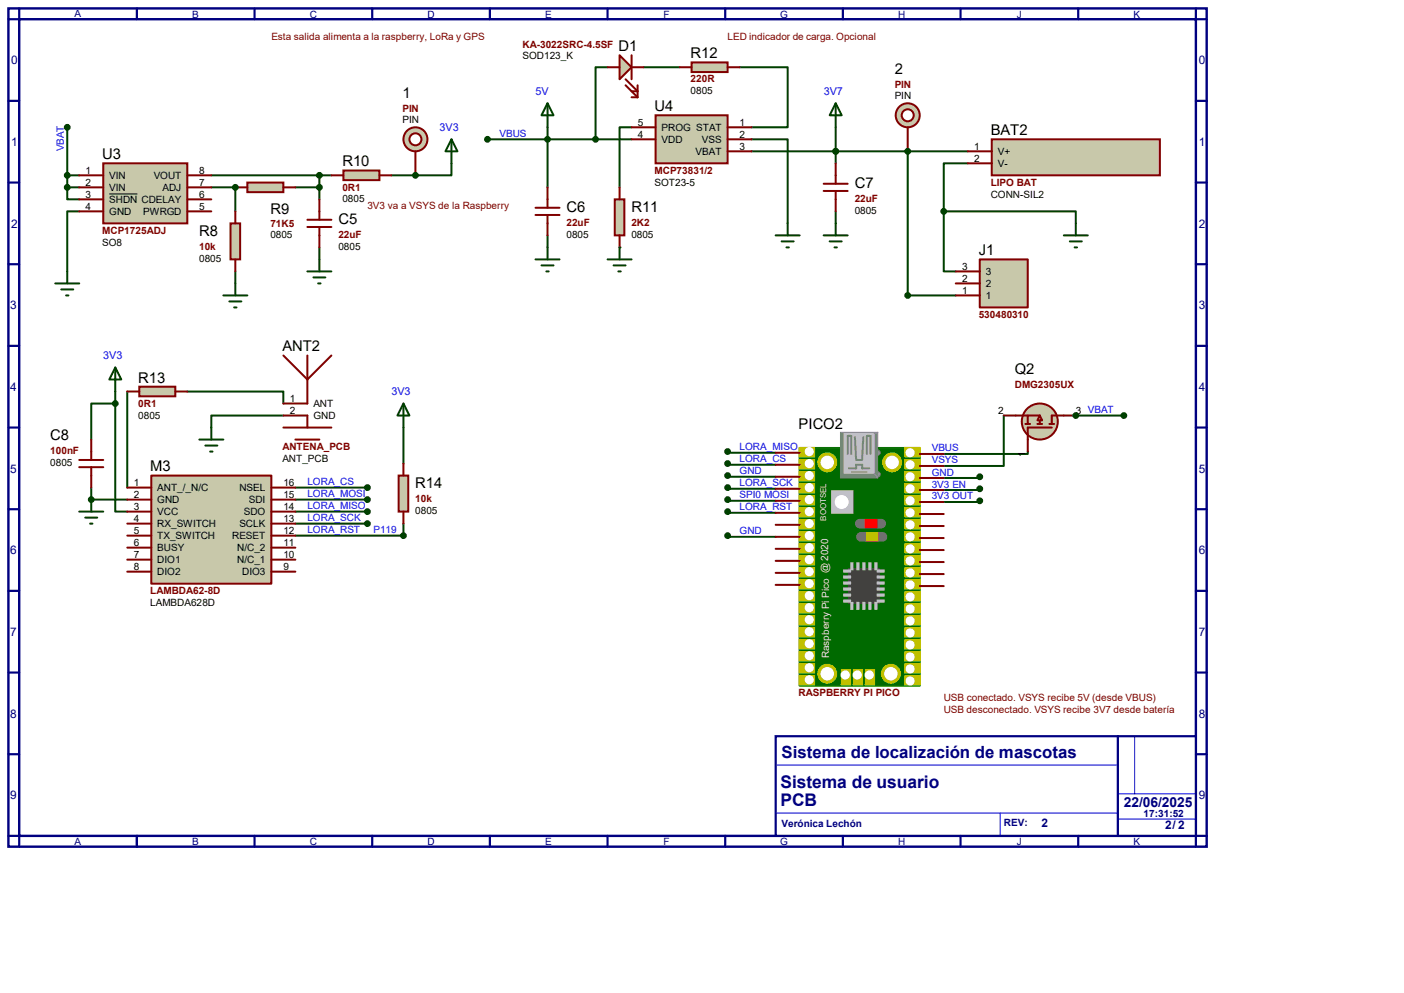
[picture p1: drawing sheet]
<svg xmlns="http://www.w3.org/2000/svg" width="297mm" height="210mm" viewBox="0 0 297 210" stroke-linecap="round" stroke-linejoin="round" font-family="sans-serif">
<path d="M1.8 1.8h253.5v177.3h-253.5zM4.1 4.1h248.9v172.7h-248.9z" fill="none" stroke="#000080" stroke-width=".51"/>
<path d="M4.1 1.8v2.3h-2.3M29 1.8v2.3" fill="none" stroke="#000080" stroke-width=".47"/>
<path d="M164.1 155.7h88.9v21.1h-88.9z" fill="#fff" stroke="#000080" stroke-width=".47"/>
<g fill="none" stroke="#000080" stroke-width=".47">
<path d="M53.8 1.8v2.3M78.7 1.8v2.3M103.6 1.8v2.3M128.5 1.8v2.3M153.4 1.8v2.3M178.3 1.8v2.3M203.2 1.8v2.3M228.1 1.8v2.3M253 1.8v2.3h2.3M1.8 21.3h2.3M1.8 38.6h2.3M253 21.3h2.3"/>
<path d="M253 38.6h2.3M1.8 55.9h2.3M253 55.9h2.3M1.8 73.2h2.3M253 73.2h2.3M1.8 90.4h2.3M253 90.4h2.3M1.8 107.7h2.3M253 107.7h2.3M1.8 125h2.3M253 125h2.3M1.8 142.2h2.3"/>
<path d="M1.8 159.5h2.3M236.5 155.7v21.1M253 142.2h2.3M253 159.5h2.3M1.8 176.8h2.3v2.3M29 176.8v2.3M53.8 176.8v2.3M78.7 176.8v2.3M103.6 176.8v2.3M128.5 176.8v2.3M153.4 176.8v2.3M178.3 176.8v2.3"/>
<path d="M203.2 176.8v2.3M228.1 176.8v2.3M255.3 176.8h-2.3v2.3"/>
</g>
<path d="M240 155.7v12.2M164.1 172h72.4M164.3 161.8h71.9M211.6 172v4.8M236.5 167.9h16.2M236.5 173.2h16.5" fill="none" stroke="#0000c0" stroke-width=".21"/>
<path d="M24.4 85.3v22.9h2.5M24.4 85.3h-5.1v7.7M24.4 82.8v2.5M26.9 82.8v20.3M85.3 90.4v7.6" fill="none" stroke="#004000" stroke-width=".42"/>
<circle cx="19.3" cy="105.7" r=".21" fill="#004000"/>
<g fill="none" stroke="#004000" stroke-width=".42">
<path d="M14.2 39.6v2.6h2.6M14.2 39.6h2.6M16.8 37.1h-2.6v2.5M16.8 44.7h-2.6v12.7M49.8 57.4v2.5M67.6 52.3v2.6M39.6 82.8h20.3v2.5M59.9 87.9h-15.2v2.5M19.3 103.1v2.6h7.6M62.5 105.7h15.2M62.5 103.1h15.2M62.5 108.2h15.2"/>
<path d="M62.5 110.7h15.2"/>
</g>
<circle cx="49.8" cy="39.6" r=".21" fill="#004000"/>
<path d="M44.7 39.6h5.1v5.1M44.7 37.1h25.4M62.5 39.6h5.1M67.6 37.1v5.1M82.8 37.1h5.1" fill="none" stroke="#004000" stroke-width=".42"/>
<circle cx="87.9" cy="37.1" r=".21" fill="#004000"/>
<path d="M204.7 34.5h-5.1v10.2h28v2.5" fill="none" stroke="#004000" stroke-width=".42"/>
<circle cx="192" cy="32" r=".21" fill="#004000"/>
<path d="M128.5 14.2h-2.5v15.3M115.8 26.9v12.7M115.8 29.5h17.8M133.6 26.9h-2.5v12.7M192 32h12.7M115.8 49.8v2.5M207.3 100.8v.3h-7.7M207.3 103.4v.2h-7.7M207.3 105.9v.3h-7.7" fill="none" stroke="#004000" stroke-width=".42"/>
<circle cx="131.1" cy="52.3" r=".21" fill="#004000"/>
<path d="M136.1 14.2h7.7M156.5 14.2h10.1v12.7h-7.6M159 29.5h7.6v17.7M159 32h17.8M176.8 26.9v7.6M176.8 44.7v2.5" fill="none" stroke="#004000" stroke-width=".42"/>
<circle cx="176.8" cy="32" r=".21" fill="#004000"/>
<g fill="none" stroke="#004000" stroke-width=".42">
<path d="M14.2 26.9v10.2M95.5 34.5v2.6h-7.6M103.1 29.5h12.7M176.8 32h15.2M199.6 44.7v12.7h2.6M153.9 98v.3h10.2M153.9 95.5v.3h10.2M212.3 87.9v10.7h-12.7M217.4 95.5v.5h-17.8M227.6 87.9h10.1M153.9 100.6v.2h10.2M153.9 103.1v.3h10.2"/>
<path d="M153.9 105.7v.2h10.2M153.9 108.2v.3h10.2M153.9 113.3v.2h10.2"/>
</g>
<circle cx="227.6" cy="87.9" r=".21" fill="#004000"/>
<path d="M192 32v30.5h10.2M85.3 110.7v2.6h-22.8" fill="none" stroke="#004000" stroke-width=".42"/>
<path d="M32 100.6h25.4v22.8h-25.4z" fill="#c8c8aa" stroke="#800000" stroke-width=".42"/>
<g fill="none" stroke="#800000" stroke-width=".42">
<path d="M26.9 103.1h5.1M26.9 105.7h5.1M26.9 108.2h5.1M26.9 110.7h5.1M26.9 113.3h5.1M26.9 115.8h5.1M26.9 118.4h5.1M57.4 103.1h5.1M57.4 105.7h5.1M57.4 108.2h5.1M57.4 110.7h5.1M57.4 113.3h5.1"/>
<path d="M57.4 115.8h5.1M57.4 118.4h5.1M26.9 120.9h5.1M57.4 120.9h5.1"/>
</g>
<path d="M29.5 81.8h7.6v2h-7.6z" fill="#c8c8aa" stroke="#800000" stroke-width=".42"/>
<path d="M26.9 82.8h2.6M37.1 82.8h2.5" fill="none" stroke="#800000" stroke-width=".42"/>
<path d="M85.3 85.3l1.3 2.6h-2.5zM85.3 85.3v5.1" fill="none" stroke="#004000" stroke-width=".42"/>
<path d="M84.3 100.6h2.1v7.6h-2.1z" fill="#c8c8aa" stroke="#800000" stroke-width=".42"/>
<path d="M59.9 75.2l5.1 5.1 5.1-5.1M65 75.2v10.1h-5.1M16.8 98.8h5M16.8 97.3h5M19.3 93v4.3M19.3 98.8v4.3M59.9 87.9h5.1v2.5M59.9 90.4h10.2M62.5 93h5.1M85.3 98v2.6M85.3 108.2v2.5" fill="none" stroke="#800000" stroke-width=".42"/>
<path d="M24.4 77.7l1.3 2.6h-2.6zM24.4 77.7v5.1M42.2 93h5M43.4 94.2h2.6M44.4 95.5h.6M44.7 90.4v2.6M16.8 108.2h5M18 109.5h2.6M19 110.7h.6M19.3 105.7v2.5" fill="none" stroke="#004000" stroke-width=".42"/>
<g fill="#004000" stroke="#004000" stroke-width=".42">
<circle cx="24.4" cy="85.3" r=".51"/>
<circle cx="19.3" cy="105.7" r=".51"/>
<circle cx="77.7" cy="103.1" r=".51"/>
<circle cx="77.7" cy="105.7" r=".51"/>
<circle cx="77.7" cy="108.2" r=".51"/>
<circle cx="77.7" cy="110.7" r=".51"/>
</g>
<path d="M21.8 34.5h17.8v12.7h-17.8z" fill="#c8c8aa" stroke="#800000" stroke-width=".42"/>
<path d="M16.8 37.1h5M16.8 39.6h5M39.6 37.1h5.1M39.6 39.6h5.1M16.8 42.2h5M16.8 44.7h5M39.6 42.2h5.1M39.6 44.7h5.1M65 48h5.1M65 46.5h5.1M67.6 42.2v4.3M67.6 48v4.3" fill="none" stroke="#800000" stroke-width=".42"/>
<path d="M23.1 41h6" fill="none" stroke="#000" stroke-width=".21"/>
<path d="M72.6 36.1h7.7v2h-7.7z" fill="#c8c8aa" stroke="#800000" stroke-width=".42"/>
<path d="M70.1 37.1h2.5M80.3 37.1h2.5" fill="none" stroke="#800000" stroke-width=".42"/>
<circle cx="87.9" cy="29.5" r="2.54" fill="#c8c8aa" stroke="#800000" stroke-width=".42"/>
<circle cx="87.9" cy="29.5" r="1.27" fill="#fff" stroke="#800000" stroke-width=".42"/>
<path d="M87.9 32v5.1" fill="none" stroke="#800000" stroke-width=".42"/>
<path d="M11.7 59.9h5.1M14.2 57.4v2.5M49.8 59.9v2.6M13 61.2h2.5M14 62.5h.5M47.2 62.5h5.1M48.5 63.8h2.6M49.5 65h.5" fill="none" stroke="#004000" stroke-width=".42"/>
<path d="M48.8 47.2h2v7.7h-2z" fill="#c8c8aa" stroke="#800000" stroke-width=".42"/>
<path d="M49.8 44.7v2.5M49.8 54.9v2.5" fill="none" stroke="#800000" stroke-width=".42"/>
<path d="M65 57.4h5.1M66.3 58.7h2.5M67.3 59.9h.5M67.6 54.9v2.5" fill="none" stroke="#004000" stroke-width=".42"/>
<g fill="#004000" stroke="#004000" stroke-width=".42">
<circle cx="14.2" cy="37.1" r=".51"/>
<circle cx="14.2" cy="39.6" r=".51"/>
</g>
<path d="M52.3 38.6h7.6v2h-7.6z" fill="#c8c8aa" stroke="#800000" stroke-width=".42"/>
<path d="M49.8 39.6h2.5M59.9 39.6h2.6" fill="none" stroke="#800000" stroke-width=".42"/>
<g fill="#004000" stroke="#004000" stroke-width=".42">
<circle cx="49.8" cy="39.6" r=".51"/>
<circle cx="67.6" cy="37.1" r=".51"/>
<circle cx="67.6" cy="39.6" r=".51"/>
<circle cx="87.9" cy="37.1" r=".51"/>
</g>
<path d="M225 49.8h5.1M226.3 51.1h2.6M227.3 52.3h.5M227.6 47.2v2.6" fill="none" stroke="#004000" stroke-width=".42"/>
<path d="M209.8 29.5h35.6v7.6h-35.6z" fill="#c8c8aa" stroke="#800000" stroke-width=".42"/>
<path d="M204.7 32h5.1M204.7 34.5h5.1" fill="none" stroke="#800000" stroke-width=".42"/>
<circle cx="192" cy="24.4" r="2.54" fill="#c8c8aa" stroke="#800000" stroke-width=".42"/>
<circle cx="192" cy="24.4" r="1.27" fill="#fff" stroke="#800000" stroke-width=".42"/>
<path d="M192 26.9v5.1" fill="none" stroke="#800000" stroke-width=".42"/>
<g fill="#004000" stroke="#004000" stroke-width=".42">
<circle cx="199.6" cy="44.7" r=".51"/>
<circle cx="192" cy="32" r=".51"/>
</g>
<path d="M169.2 94.7h25.4v50.3h-25.4z" fill="#006a00" stroke="#009f00" stroke-width=".42"/>
<g fill="#939393" stroke="#757575" stroke-width=".21">
<circle cx="185.7" cy="95.8" r=".55"/>
<circle cx="185.7" cy="100.3" r=".55"/>
</g>
<path d="M177.8 91.4h7.9v9.7h-7.9z" fill="#808080" stroke="#808080" stroke-width=".21"/>
<path d="M178.6 91.7h6.3v8.4h-6.3z" fill="#c0c0c0" stroke="#c0c0c0" stroke-width=".21"/>
<path d="M185.7 91.4l-.8 .3M184.9 100.1l.8 1" fill="none" stroke="#939393" stroke-width=".21"/>
<path d="M179.3 96v-3.8h.8v3.8M179.6 99.1h1.5v-.8h1.3v.8h1.5M180.8 92.5l.3 4.5M182.6 92.5l-.2 4.8h-1.3M183.4 96v-3.8h.7v3.8" fill="none" stroke="#808080" stroke-width=".42"/>
<path d="M180.1 99.8h3.3" fill="none" stroke="#808080" stroke-width=".21"/>
<path d="M181.9 110.7h4.5M182.1 113.5h4.6" fill="none" stroke="#757575" stroke-width="2"/>
<path d="M183.1 110h2.3v1.5h-2.3z" fill="#f00" stroke="#f00" stroke-width=".42"/>
<path d="M183.4 112.8h2.3v1.5h-2.3z" fill="#ff8000" stroke="#ff8000" stroke-width=".42"/>
<path d="M179.6 120.4h6.3v7.1h-6.3z" fill="#414141" stroke="#414141" stroke-width=".42"/>
<circle cx="175" cy="97.8" r="1.78" fill="#fff" stroke="#c0c000" stroke-width=".68"/>
<g fill="#c0c0c0" stroke="#c0c0c0" stroke-width=".42">
<path d="M176 103.9h4.3v4.6h-4.3z"/>
<path d="M185.7 127h1.2v.3h-1.2z"/>
<path d="M185.7 125.7h1.2v.3h-1.2z"/>
<path d="M185.7 124.5h1.2v.2h-1.2z"/>
<path d="M185.7 123.2h1.2v.2h-1.2z"/>
<path d="M185.7 121.9h1.2v.3h-1.2z"/>
<path d="M185.7 120.6h1.2v.3h-1.2z"/>
<path d="M178.6 127h1.2v.3h-1.2z"/>
<path d="M178.6 125.7h1.2v.3h-1.2z"/>
<path d="M178.6 124.5h1.2v.2h-1.2z"/>
<path d="M178.6 123.2h1.2v.2h-1.2z"/>
<path d="M178.6 121.9h1.2v.3h-1.2z"/>
<path d="M178.6 120.6h1.2v.3h-1.2z"/>
<path d="M185.2 127.5h.2v1.3h-.2z"/>
<path d="M183.9 127.5h.2v1.3h-.2z"/>
<path d="M182.6 127.5h.3v1.3h-.3z"/>
<path d="M181.4 127.5h.2v1.3h-.2z"/>
<path d="M180.1 127.5h.2v1.3h-.2z"/>
<path d="M185.2 119.1h.2v1.3h-.2z"/>
<path d="M183.9 119.1h.2v1.3h-.2z"/>
<path d="M182.6 119.1h.3v1.3h-.3z"/>
<path d="M181.4 119.1h.2v1.3h-.2z"/>
<path d="M180.1 119.1h.2v1.3h-.2z"/>
</g>
<circle cx="178.1" cy="106.2" r="1.27" fill="#fff" stroke="#fff" stroke-width=".42"/>
<circle cx="188.7" cy="97.8" r="1.78" fill="#fff" stroke="#c0c000" stroke-width=".68"/>
<g fill="#c0c000" stroke="#c0c000" stroke-width=".42">
<path d="M169.2 94.7h3v1.8h-3z"/>
<path d="M169.2 97.3h3v1.8h-3z"/>
<path d="M169.2 99.8h3v1.8h-3z"/>
<path d="M169.2 102.4h3v1.7h-3z"/>
<path d="M169.2 104.9h3v1.8h-3z"/>
<path d="M169.2 107.4h3v1.8h-3z"/>
<path d="M169.2 110h3v1.8h-3z"/>
<path d="M169.2 112.5h3v1.8h-3z"/>
<path d="M169.2 115.1h3v1.7h-3z"/>
<path d="M169.2 117.6h3v1.8h-3z"/>
<path d="M169.2 120.1h3v1.8h-3z"/>
<path d="M169.2 122.7h3v1.8h-3z"/>
<path d="M169.2 125.2h3v1.8h-3z"/>
<path d="M169.2 127.8h3v1.7h-3z"/>
<path d="M169.2 130.3h3v1.8h-3z"/>
<path d="M169.2 132.8h3v1.8h-3z"/>
<path d="M169.2 135.4h3v1.8h-3z"/>
<path d="M169.2 137.9h3v1.8h-3z"/>
<path d="M169.2 140.5h3v1.7h-3z"/>
<path d="M169.2 143h3v1.8h-3z"/>
<path d="M191.5 143h3.1v1.8h-3.1z"/>
<path d="M191.5 140.5h3.1v1.7h-3.1z"/>
<path d="M191.5 137.9h3.1v1.8h-3.1z"/>
<path d="M191.5 135.4h3.1v1.8h-3.1z"/>
<path d="M191.5 132.8h3.1v1.8h-3.1z"/>
<path d="M191.5 130.3h3.1v1.8h-3.1z"/>
<path d="M191.5 127.8h3.1v1.7h-3.1z"/>
<path d="M191.5 125.2h3.1v1.8h-3.1z"/>
<path d="M191.5 122.7h3.1v1.8h-3.1z"/>
<path d="M191.5 120.1h3.1v1.8h-3.1z"/>
<path d="M191.5 117.6h3.1v1.8h-3.1z"/>
<path d="M191.5 115.1h3.1v1.7h-3.1z"/>
<path d="M191.5 112.5h3.1v1.8h-3.1z"/>
<path d="M191.5 110h3.1v1.8h-3.1z"/>
<path d="M191.5 107.4h3.1v1.8h-3.1z"/>
<path d="M191.5 104.9h3.1v1.8h-3.1z"/>
<path d="M191.5 102.4h3.1v1.7h-3.1z"/>
<path d="M191.5 99.8h3.1v1.8h-3.1z"/>
<path d="M191.5 97.3h3.1v1.8h-3.1z"/>
<path d="M191.5 94.7h3.1v1.8h-3.1z"/>
</g>
<g fill="#fff" stroke="#fff" stroke-width=".42">
<circle cx="171.2" cy="95.5" r=".76"/>
<circle cx="171.2" cy="98" r=".76"/>
<circle cx="171.2" cy="100.6" r=".76"/>
<circle cx="171.2" cy="103.1" r=".76"/>
<circle cx="171.2" cy="105.7" r=".76"/>
<circle cx="171.2" cy="108.2" r=".76"/>
<circle cx="171.2" cy="110.7" r=".76"/>
<circle cx="171.2" cy="113.3" r=".76"/>
<circle cx="171.2" cy="115.8" r=".76"/>
<circle cx="171.2" cy="118.4" r=".76"/>
<circle cx="171.2" cy="120.9" r=".76"/>
<circle cx="171.2" cy="123.4" r=".76"/>
<circle cx="171.2" cy="126" r=".76"/>
<circle cx="171.2" cy="128.5" r=".76"/>
<circle cx="171.2" cy="131.1" r=".76"/>
<circle cx="171.2" cy="133.6" r=".76"/>
<circle cx="171.2" cy="136.1" r=".76"/>
<circle cx="171.2" cy="138.7" r=".76"/>
<circle cx="171.2" cy="141.2" r=".76"/>
<circle cx="171.2" cy="143.8" r=".76"/>
<circle cx="192.5" cy="144" r=".76"/>
<circle cx="192.5" cy="141.5" r=".76"/>
<circle cx="192.5" cy="138.9" r=".76"/>
<circle cx="192.5" cy="136.4" r=".76"/>
<circle cx="192.5" cy="133.9" r=".76"/>
<circle cx="192.5" cy="131.3" r=".76"/>
<circle cx="192.5" cy="128.8" r=".76"/>
<circle cx="192.5" cy="126.2" r=".76"/>
<circle cx="192.5" cy="123.7" r=".76"/>
<circle cx="192.5" cy="121.2" r=".76"/>
<circle cx="192.5" cy="118.6" r=".76"/>
<circle cx="192.5" cy="116.1" r=".76"/>
<circle cx="192.5" cy="113.5" r=".76"/>
<circle cx="192.5" cy="111" r=".76"/>
<circle cx="192.5" cy="108.5" r=".76"/>
<circle cx="192.5" cy="105.9" r=".76"/>
<circle cx="192.5" cy="103.4" r=".76"/>
<circle cx="192.5" cy="100.8" r=".76"/>
<circle cx="192.5" cy="98.3" r=".76"/>
<circle cx="192.5" cy="95.8" r=".76"/>
</g>
<g fill="#fff" stroke="#c0c000" stroke-width=".68">
<circle cx="175" cy="142.5" r="1.78"/>
<circle cx="188.5" cy="142.5" r="1.78"/>
</g>
<g fill="#c0c000" stroke="#c0c000" stroke-width=".42">
<path d="M178.1 141.7h1.7v3.1h-1.7z"/>
<path d="M180.6 141.7h1.8v3.1h-1.8z"/>
<path d="M183.1 141.7h1.8v3.1h-1.8z"/>
</g>
<g fill="#fff" stroke="#fff" stroke-width=".42">
<circle cx="178.8" cy="142.7" r=".76"/>
<circle cx="181.4" cy="142.7" r=".76"/>
<circle cx="183.9" cy="142.7" r=".76"/>
</g>
<g fill="none" stroke="#800000" stroke-width=".42">
<path d="M115.8 39.6v4.3M113.3 45.5h5.1M113.3 43.9h5.1M115.8 45.5v4.3M164.1 95.8h5.1M164.1 98.3h5.1M194.6 98.6h5M194.6 96h5M164.1 105.9h5.1M164.1 108.5h5.1M164.1 103.4h5.1M164.1 100.8h5.1"/>
<path d="M164.1 118.6h5.1M164.1 116.1h5.1M164.1 113.5h5.1M164.1 111h5.1M194.6 118.9h5M194.6 116.3h5M194.6 113.8h5M194.6 106.2h5M194.6 103.6h5M194.6 101.1h5M194.6 111.3h5M194.6 108.7h5"/>
<path d="M164.1 121.2h5.1M164.1 123.7h5.1M194.6 124h5M194.6 121.4h5"/>
</g>
<g fill="#004000" stroke="#004000" stroke-width=".42">
<circle cx="207.3" cy="100.8" r=".51"/>
<circle cx="207.3" cy="103.4" r=".51"/>
<circle cx="207.3" cy="105.9" r=".51"/>
<circle cx="115.8" cy="29.5" r=".51"/>
</g>
<path d="M115.8 21.8l1.3 2.6h-2.5zM115.8 21.8v5.1M113.3 54.9h5.1M114.6 56.1h2.5M115.6 57.4h.5M115.8 52.3v2.6" fill="none" stroke="#004000" stroke-width=".42"/>
<path d="M131.1 11.7l2.5 2.5-2.5 2.6z" fill="#c8c8aa" stroke="#800000" stroke-width=".42"/>
<path d="M128.5 14.2h2.6M132.3 16.8l2.6 2.5h-1.3M132.3 18l2.6 2.6M133.6 11.7v5.1M133.6 14.2h2.5M134.9 18v2.6M133.6 20.6h1.3" fill="none" stroke="#800000" stroke-width=".42"/>
<path d="M138.7 24.4h15.2v10.1h-15.2z" fill="#c8c8aa" stroke="#800000" stroke-width=".42"/>
<path d="M133.6 26.9h5.1M133.6 29.5h5.1M153.9 26.9h5.1M153.9 29.5h5.1M153.9 32h5.1" fill="none" stroke="#800000" stroke-width=".42"/>
<circle cx="126" cy="29.5" r=".51" fill="#004000" stroke="#004000" stroke-width=".42"/>
<path d="M130 42.2h2.1v7.6h-2.1z" fill="#c8c8aa" stroke="#800000" stroke-width=".42"/>
<path d="M131.1 39.6v2.6M131.1 49.8v2.5" fill="none" stroke="#800000" stroke-width=".42"/>
<path d="M128.5 54.9h5.1M129.8 56.1h2.5M130.8 57.4h.5M131.1 52.3v2.6" fill="none" stroke="#004000" stroke-width=".42"/>
<path d="M146.3 13.2h7.6v2h-7.6z" fill="#c8c8aa" stroke="#800000" stroke-width=".42"/>
<path d="M143.8 14.2h2.5M153.9 14.2h2.6M174.2 38.9h5.1M176.8 34.5v4.4M174.2 40.4h5.1M176.8 40.4v4.3" fill="none" stroke="#800000" stroke-width=".42"/>
<path d="M95.5 29.5l1.3 2.5h-2.6zM95.5 29.5v5M176.8 21.8l1.3 2.6h-2.6zM176.8 21.8v5.1M164.1 49.8h5.1M165.4 51.1h2.5M166.4 52.3h.5M166.6 47.2v2.6M174.2 49.8h5.1M175.5 51.1h2.6M176.5 52.3h.5M176.8 47.2v2.6" fill="none" stroke="#004000" stroke-width=".42"/>
<g fill="#004000" stroke="#004000" stroke-width=".42">
<circle cx="176.8" cy="32" r=".51"/>
<circle cx="103.1" cy="29.5" r=".51"/>
<circle cx="153.9" cy="98" r=".51"/>
<circle cx="153.9" cy="95.5" r=".51"/>
<circle cx="153.9" cy="100.6" r=".51"/>
<circle cx="153.9" cy="103.1" r=".51"/>
<circle cx="153.9" cy="105.7" r=".51"/>
<circle cx="153.9" cy="108.2" r=".51"/>
<circle cx="153.9" cy="113.3" r=".51"/>
<circle cx="14.2" cy="26.9" r=".51"/>
</g>
<circle cx="220" cy="89.2" r="3.8" fill="#c8c8aa" stroke="#800000" stroke-width=".42"/>
<path d="M214.9 87.9h5.1v1.8M216.9 89.7h1M217.4 87.9v1.8M219.5 89.7h1M222 89.7h1M222.5 90.4h-5.1v2.6M225 87.9h-2.5v1.8" fill="none" stroke="#800000" stroke-width=".42"/>
<path d="M220 87.9l.5 1h-1z" fill="#c8c8aa" stroke="#800000" stroke-width=".42"/>
<path d="M212.3 87.9h2.6M217.4 93v2.5M225 87.9h2.6" fill="none" stroke="#800000" stroke-width=".42"/>
<circle cx="237.7" cy="87.9" r=".51" fill="#004000" stroke="#004000" stroke-width=".42"/>
<path d="M207.3 54.9h10.1v10.1h-10.1z" fill="#c8c8aa" stroke="#800000" stroke-width=".42"/>
<path d="M202.2 59.9h5.1M202.2 57.4h5.1M202.2 62.5h5.1" fill="none" stroke="#800000" stroke-width=".42"/>
<g fill="#004000" stroke="#004000" stroke-width=".42">
<circle cx="227.6" cy="87.9" r=".51"/>
<circle cx="192" cy="62.5" r=".51"/>
<circle cx="85.3" cy="113.3" r=".51"/>
</g>
<g font-size="3.7" fill="#000080">
<text x="165.1" y="166.7">Sistema de usuario</text>
<text x="165.1" y="170.5">PCB</text>
</g>
<text font-size="3.6" fill="#000080" x="165.4" y="160.3">Sistema de localización de mascotas</text>
<g font-size="3.1">
<text x="130.9" y="10.8">D1</text>
<text x="146.1" y="12.3">R12</text>
<text x="189.3" y="15.6">2</text>
<text x="85.1" y="20.7">1</text>
<text x="138.5" y="23.5">U4</text>
<text x="209.6" y="28.6">BAT2</text>
<text x="21.6" y="33.7">U3</text>
<text x="72.4" y="35.2">R10</text>
<text x="180.8" y="39.7">C7</text>
<text x="57.2" y="45.3">R9</text>
<text x="71.6" y="47.3">C5</text>
<text x="119.8" y="44.8">C6</text>
<text x="133.6" y="44.8">R11</text>
<text x="42.1" y="49.9">R8</text>
<text x="207.1" y="54">J1</text>
<text x="59.7" y="74.3">ANT2</text>
<text x="29.3" y="80.9">R13</text>
<text x="214.7" y="79.1">Q2</text>
<text x="10.6" y="93">C8</text>
<text x="169" y="90.7">PICO2</text>
<text x="31.8" y="99.7">M3</text>
<text x="87.8" y="103.2">R14</text>
</g>
<text font-size="2.9" fill="#000080" x="237.7" y="170.6">22/06/2025</text>
<g font-size="2.5" fill="#000080">
<text x="2.4" y="13.6">0</text>
<text x="253.6" y="13.6">0</text>
<text x="2.4" y="30.9">1</text>
<text x="253.6" y="30.9">1</text>
<text x="2.4" y="48.1">2</text>
<text x="253.6" y="48.1">2</text>
<text x="2.1" y="65.4">3</text>
<text x="253.6" y="65.4">3</text>
<text x="2.1" y="82.7">4</text>
<text x="253.6" y="82.7">4</text>
<text x="2.1" y="99.9">5</text>
<text x="253.6" y="99.9">5</text>
<text x="2.1" y="117.2">6</text>
<text x="253.6" y="117.2">6</text>
<text x="2.1" y="134.5">7</text>
<text x="253.6" y="134.5">7</text>
<text x="2.1" y="151.8">8</text>
<text x="253.6" y="151.8">8</text>
<text x="2.1" y="169">9</text>
<text x="253.6" y="169">9</text>
<text x="220.3" y="174.9">2</text>
<text x="246.5" y="175.4">2/ 2</text>
</g>
<g font-size="2.3" fill="#00f">
<text x="113.3" y="20.1">5V</text>
<text x="174.2" y="20.1">3V7</text>
<text x="93" y="27.7">3V3</text>
<text x="21.8" y="76">3V3</text>
<text x="82.8" y="83.6">3V3</text>
</g>
<g font-size="2.1" fill="#000080">
<text x="15.8" y="3.6">A</text>
<text x="40.7" y="3.8">B</text>
<text x="65.5" y="3.8">C</text>
<text x="90.4" y="3.8">D</text>
<text x="115.4" y="3.8">E</text>
<text x="140.3" y="3.8">F</text>
<text x="165.1" y="3.8">G</text>
<text x="190" y="3.8">H</text>
<text x="215.1" y="3.8">J</text>
<text x="239.8" y="3.8">K</text>
<text x="241.9" y="172.8">17:31:52</text>
<text x="15.8" y="178.8">A</text>
<text x="40.7" y="178.8">B</text>
<text x="65.5" y="178.8">C</text>
<text x="90.4" y="178.8">D</text>
<text x="115.4" y="178.8">E</text>
<text x="140.3" y="178.8">F</text>
<text x="165.1" y="178.8">G</text>
<text x="165.4" y="174.9">Verónica Lechón</text>
<text x="190" y="178.8">H</text>
<text x="212.4" y="174.8">REV:</text>
<text x="215.1" y="178.8">J</text>
<text x="239.8" y="178.8">K</text>
</g>
<g font-size="2.1" fill="#800000">
<text x="57.4" y="8.6">Esta salida alimenta a la raspberry, LoRa y GPS</text>
<text x="110.5" y="10.1">KA-3022SRC-4.5SF</text>
<text x="153.9" y="8.6">LED indicador de carga. Opcional</text>
<text x="146.1" y="17.4">220R</text>
<text x="85.1" y="23.6">PIN</text>
<text x="189.3" y="18.5">PIN</text>
<text x="72.4" y="40.3">0R1</text>
<text x="138.5" y="36.7">MCP73831/2</text>
<text x="209.6" y="39.3">LIPO BAT</text>
<text x="57.2" y="47.9">71K5</text>
<text x="77.7" y="44.1">3V3 va a VSYS de la Raspberry</text>
<text x="119.8" y="47.8">22uF</text>
<text x="133.6" y="47.8">2K2</text>
<text x="180.8" y="42.7">22uF</text>
<text x="21.6" y="49.4">MCP1725ADJ</text>
<text x="42.1" y="52.8">10k</text>
<text x="71.6" y="50.3">22uF</text>
<text x="207.1" y="67.2">530480310</text>
<text x="214.7" y="82">DMG2305UX</text>
<text x="29.3" y="86">0R1</text>
<text x="59.7" y="95.2">ANTENA_PCB</text>
<text x="10.6" y="96">100nF</text>
<text x="87.8" y="106.2">10k</text>
<text x="31.8" y="125.6">LAMBDA62-8D</text>
<text x="169" y="147.2">RASPBERRY PI PICO</text>
<text x="199.6" y="148.3">USB conectado. VSYS recibe 5V (desde VBUS)</text>
<text x="199.6" y="150.8">USB desconectado. VSYS recibe 3V7 desde batería</text>
</g>
<g font-size="2.1">
<text x="110.5" y="12.6">SOD123_K</text>
<text x="146.1" y="19.9">0805</text>
<text x="189.3" y="21">PIN</text>
<text x="85.1" y="26.1">PIN</text>
<text x="135" y="26.5">5</text>
<text x="135" y="29.1">4</text>
<text x="140" y="27.7">PROG STAT</text>
<text x="156.5" y="26.5">1</text>
<text x="156.5" y="29.1">2</text>
<text x="140" y="30.2">VDD</text>
<text x="147.2" y="32.8">VBAT</text>
<text x="148.5" y="30.2">VSS</text>
<text x="156.5" y="31.6">3</text>
<text x="206.1" y="31.6">1</text>
<text x="206.1" y="34.2">2</text>
<text x="211.1" y="32.8">V+</text>
<text x="211.1" y="35.3">V-</text>
<text x="18.1" y="36.7">1</text>
<text x="18.1" y="39.2">2</text>
<text x="18.1" y="41.8">3</text>
<text x="23.1" y="37.8">VIN</text>
<text x="23.1" y="40.4">VIN</text>
<text x="32.5" y="37.8">VOUT</text>
<text x="34.4" y="40.4">ADJ</text>
<text x="42.2" y="41.8">6</text>
<text x="42.2" y="39.2">7</text>
<text x="42.2" y="36.7">8</text>
<text x="138.5" y="39.2">SOT23-5</text>
<text x="209.6" y="41.8">CONN-SIL2</text>
<text x="18.1" y="44.3">4</text>
<text x="23.1" y="42.9">SHDN CDELAY</text>
<text x="23.1" y="45.5">GND</text>
<text x="30.3" y="45.5">PWRGD</text>
<text x="42.2" y="44.3">5</text>
<text x="72.4" y="42.8">0805</text>
<text x="180.8" y="45.2">0805</text>
<text x="21.6" y="51.9">SO8</text>
<text x="57.2" y="50.4">0805</text>
<text x="71.6" y="52.8">0805</text>
<text x="119.8" y="50.2">0805</text>
<text x="133.6" y="50.2">0805</text>
<text x="42.1" y="55.3">0805</text>
<text x="203.5" y="59.6">2</text>
<text x="203.5" y="57">3</text>
<text x="208.5" y="58.2">3</text>
<text x="203.5" y="62.1">1</text>
<text x="208.5" y="63.2">1</text>
<text x="208.5" y="60.7">2</text>
<text x="29.3" y="88.5">0805</text>
<text x="61.3" y="85">1</text>
<text x="61.3" y="87.5">2</text>
<text x="66.3" y="86.1">ANT</text>
<text x="66.3" y="88.6">GND</text>
<text x="211.2" y="87.5">2</text>
<text x="227.6" y="87.5">3 VBAT</text>
<text x="10.6" y="98.5">0805</text>
<text x="59.7" y="97.7">ANT_PCB</text>
<text x="216.9" y="96.7" transform="rotate(-90 216.9 96.7)">1</text>
<text x="28.3" y="102.7">1</text>
<text x="28.3" y="105.3">2</text>
<text x="28.3" y="107.8">3</text>
<text x="33.3" y="103.9">ANT_/_N/C</text>
<text x="33.3" y="106.4">GND</text>
<text x="50.6" y="103.9">NSEL</text>
<text x="52.6" y="106.4">SDI</text>
<text x="59.9" y="107.8">14</text>
<text x="59.9" y="105.3">15</text>
<text x="59.9" y="102.7">16</text>
<text x="28.3" y="110.4">4</text>
<text x="28.3" y="112.9">5</text>
<text x="33.3" y="109">VCC</text>
<text x="33.3" y="111.5">RX_SWITCH</text>
<text x="50.6" y="111.5">SCLK</text>
<text x="51.6" y="109">SDO</text>
<text x="59.9" y="112.9">12</text>
<text x="59.9" y="110.4">13</text>
<text x="87.8" y="108.7">0805</text>
<text x="28.3" y="115.4">6</text>
<text x="28.3" y="118">7</text>
<text x="33.3" y="114">TX_SWITCH</text>
<text x="33.3" y="116.6">BUSY</text>
<text x="33.3" y="119.1">DIO1</text>
<text x="49.1" y="114">RESET</text>
<text x="50.2" y="119.1">N/C_1</text>
<text x="50.2" y="116.6">N/C_2</text>
<text x="59.9" y="118">10</text>
<text x="59.9" y="115.4">11</text>
<text x="28.3" y="120.5">8</text>
<text x="33.3" y="121.7">DIO2</text>
<text x="51.2" y="121.7">DIO3</text>
<text x="59.9" y="120.5">9</text>
<text x="31.8" y="128.1">LAMBDA628D</text>
</g>
<g font-size="2.1" fill="#00f">
<text x="105.7" y="28.9">VBUS</text>
<text x="13.5" y="32" transform="rotate(-90 13.5 32)">VBAT</text>
<text x="156.5" y="95.2">LORA_MISO</text>
<text x="197.1" y="95.4">VBUS</text>
<text x="156.5" y="97.7">LORA_CS</text>
<text x="156.5" y="100.2">GND</text>
<text x="197.1" y="100.8">GND</text>
<text x="197.1" y="98">VSYS</text>
<text x="65" y="102.5">LORA_CS</text>
<text x="65" y="105.1">LORA_MOSI</text>
<text x="65" y="107.6">LORA_MISO</text>
<text x="156.5" y="102.8">LORA_SCK</text>
<text x="156.5" y="105.3">SPI0 MOSI</text>
<text x="156.5" y="107.9">LORA_RST</text>
<text x="197.1" y="103.3">3V3 EN</text>
<text x="197.1" y="105.6">3V3 OUT</text>
<text x="65" y="110.2">LORA_SCK</text>
<text x="65" y="112.7">LORA_RST</text>
<text x="79" y="112.7">P119</text>
<text x="156.5" y="112.9">GND</text>
</g>
<text font-size="2.1" fill="#ebebeb" x="175.4" y="139.2" transform="rotate(-90 175.4 139.2)">Raspberry Pi Pico @ 2020</text>
<text font-size="1.7" fill="#ebebeb" x="174.8" y="110.1" transform="rotate(-90 174.8 110.1)">BOOTSEL</text>
</svg>
